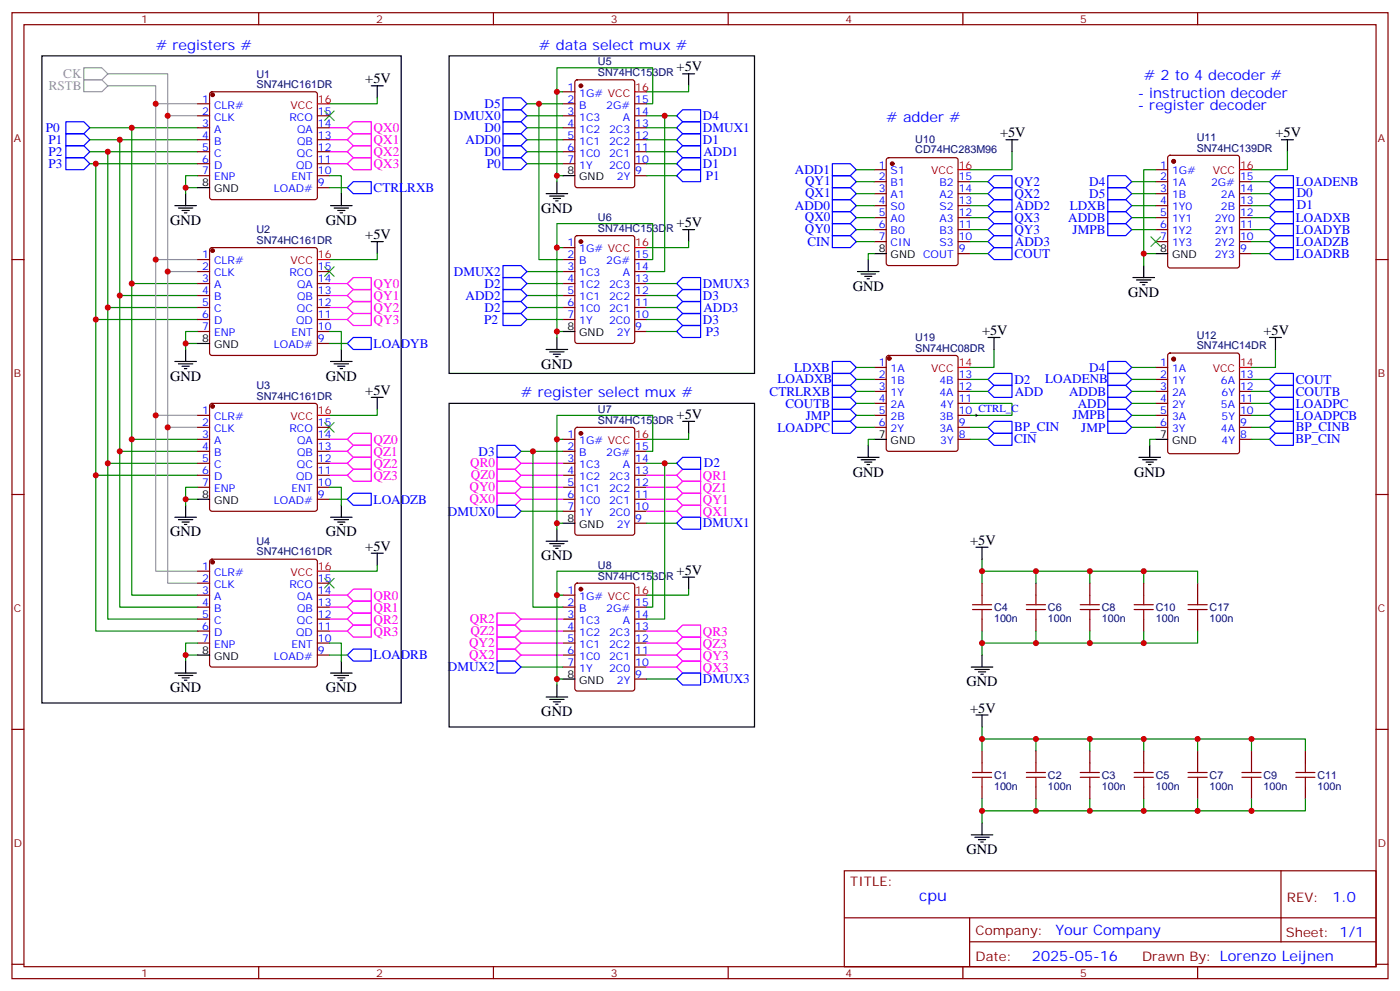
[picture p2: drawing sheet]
<svg xmlns="http://www.w3.org/2000/svg" width="412mm" height="292mm" viewBox="0 0 412 292" stroke-linecap="round" stroke-linejoin="round" font-family="sans-serif">
<g fill="none" stroke="#870000" stroke-width=".35">
<path d="M3.5 3.7h405.4v284.4h-405.4zM7.1 7.3h398.2v277.3h-398.2zM76.2 3.7v3.6M145.3 3.7v3.6M214.5 3.7v3.6M283.6 3.7v3.6M352.8 3.7v3.6M58.2 30.6h3.5M58.2 34.1h3.5M58.2 37.6h3.5M62 27.2l.4-.2h30.4l.5 .2 .2 .5v30.4l-.2 .5-.5 .2h-30.4l-.5-.3-.2-.4v-30.4zM93.5 34.1h3.5"/>
<path d="M93.5 37.6h3.5M165.8 27h3.5M165.8 30.6h3.5M165.8 34.1h3.5M165.8 37.6h3.5M169.6 23.7l.4-.2h16.3l.6 .4 .1 30.6-.5 .7h-16.5l-.6-.4-.1-30.6zM187 30.6h3.5M187 34.1h3.5M187 37.6h3.5M58.2 41.1h3.5M58.2 44.7h3.5M58.2 48.2h3.5"/>
<path d="M58.2 51.7h3.5M93.5 41.1h3.5M93.5 44.7h3.5M93.5 48.2h3.5M93.5 51.7h3.5M93.5 55.2h3.5M165.8 41.1h3.5M165.8 44.7h3.5M165.8 48.2h3.5M187 41.1h3.5M187 44.7h3.5M187 48.2h3.5"/>
<path d="M187 51.7h3.5M257.5 50h3.6M257.5 53.5h3.6M257.5 57h3.6M261.3 46.6l.5-.2h19.7l.7 .5v30.6l-.4 .6-20 .1-.7-.5v-30.6zM282.2 53.5h3.6M282.2 57h3.6M340.4 50h3.6M340.4 53.5h3.6M340.4 57h3.6M344.2 45.9l.5-.2h19.7l.7 .5v32l-.4 .6-20 .1-.7-.5v-32zM365.1 53.5h3.6"/>
<path d="M365.1 57h3.6M3.5 76.4h3.6M58.2 76.4h3.5M58.2 79.9h3.5M62 73.1l.4-.2h30.4l.5 .2 .2 .5v30.3l-.2 .5-.5 .2h-30.4l-.5-.2-.2-.5v-30.3zM93.5 79.9h3.5M165.8 76.4h3.5M165.8 72.9h3.5M165.8 79.9h3.5M169.6 69.6l.4-.2h16.3l.6 .4 .1 30.6-.5 .7h-16.5l-.6-.5-.1-30.5zM187 76.4h3.5M187 79.9h3.5"/>
<path d="M257.5 60.5h3.6M257.5 64.1h3.6M257.5 67.6h3.6M257.5 71.1h3.6M282.2 60.5h3.6M282.2 64.1h3.6M282.2 67.6h3.6M282.2 71.1h3.6M282.2 74.6h3.6M340.4 60.5h3.6M340.4 64.1h3.6M340.4 67.6h3.6"/>
<path d="M340.4 71.1h3.6M365.1 60.5h3.6M365.1 64.1h3.6M365.1 67.6h3.6M365.1 71.1h3.6M365.1 74.6h3.6M405.3 76.4h3.6M58.2 83.5h3.5M58.2 87h3.5M58.2 90.5h3.5M58.2 94.1h3.5M58.2 97.6h3.5"/>
<path d="M93.5 83.5h3.5M93.5 87h3.5M93.5 90.5h3.5M93.5 94.1h3.5M93.5 97.6h3.5M165.8 83.5h3.5M165.8 87h3.5M165.8 90.5h3.5M165.8 94.1h3.5M187 83.5h3.5M187 87h3.5M187 90.5h3.5"/>
<path d="M187 94.1h3.5M187 97.6h3.5M62 119l.4-.3h30.4l.5 .3 .2 .5v30.3l-.2 .5-.5 .2h-30.4l-.5-.2-.2-.5v-30.3zM93.5 101.1h3.5M257.5 108.2h3.6M257.5 111.7h3.6M257.5 115.2h3.6M257.5 118.7h3.6M261.3 104.8l.5-.2h19.7l.5 .2 .2 .5v26.9l-.2 .4-.5 .3h-19.7l-.5-.3-.2-.4v-26.9zM282.2 111.7h3.6M282.2 115.2h3.6M282.2 118.7h3.6"/>
<path d="M340.4 108.2h3.6M340.4 111.7h3.6M340.4 115.2h3.6M340.4 118.7h3.6M344.2 104.1l.5-.2h19.7l.5 .2 .2 .5v28.3l-.2 .5-.5 .2h-19.7l-.5-.3-.2-.4v-28.3zM365.1 111.7h3.6M365.1 115.2h3.6M365.1 118.7h3.6M58.2 129.3h3.5M58.2 132.9h3.5M58.2 136.4h3.5M58.2 139.9h3.5"/>
<path d="M58.2 122.3h3.5M58.2 125.8h3.5M93.5 129.3h3.5M93.5 132.9h3.5M93.5 136.4h3.5M93.5 139.9h3.5M93.5 125.8h3.5M165.8 129.3h3.5M165.8 132.9h3.5M165.8 136.4h3.5M165.8 139.9h3.5M169.6 126l.4-.2h16.3l.6 .4 .1 30.6-.5 .7-16.5 .1-.6-.5-.1-30.6z"/>
<path d="M187 132.9h3.5M187 136.4h3.5M187 139.9h3.5M257.5 122.3h3.6M257.5 125.8h3.6M282.2 129.3h3.6M282.2 122.3h3.6M282.2 125.8h3.6M340.4 122.3h3.6M340.4 125.8h3.6M365.1 129.3h3.6M365.1 122.3h3.6"/>
<path d="M365.1 125.8h3.6M3.5 145.6h3.6M58.2 143.4h3.5M93.5 143.4h3.5M93.5 147h3.5M165.8 143.4h3.5M165.8 147h3.5M165.8 150.5h3.5M187 143.4h3.5M187 147h3.5M187 150.5h3.5M187 154h3.5"/>
<path d="M405.3 145.6h3.6M58.2 175.2h3.5M58.2 178.7h3.5M58.2 168.1h3.5M58.2 171.7h3.5M62 164.8l.4-.2h30.4l.5 .2 .2 .5v30.4l-.2 .4-.5 .3h-30.4l-.5-.3-.2-.4v-30.4zM93.5 175.2h3.5M93.5 178.7h3.5M93.5 171.7h3.5M165.8 175.2h3.5M165.8 178.7h3.5M169.6 171.9l.4-.2h16.3l.6 .4 .1 30.6-.5 .7h-16.5l-.6-.5-.1-30.5z"/>
<path d="M187 178.7h3.5M289.3 171.7v3.5M305.2 171.7v3.5M321 171.7v3.5M336.9 171.7v3.5M352.8 171.7v3.5M58.2 182.2h3.5M58.2 185.8h3.5M58.2 189.3h3.5M93.5 182.2h3.5M93.5 185.8h3.5M93.5 189.3h3.5"/>
<path d="M93.5 192.8h3.5M165.8 182.2h3.5M165.8 185.8h3.5M165.8 189.3h3.5M165.8 192.8h3.5M165.8 196.4h3.5M187 182.2h3.5M187 185.8h3.5M187 189.3h3.5M187 192.8h3.5M187 196.4h3.5M187 199.9h3.5"/>
<path d="M289.3 182.2v3.6M305.2 182.2v3.6M321 182.2v3.6M336.9 182.2v3.6M352.8 182.2v3.6M3.5 214.7h3.6M405.3 214.7h3.6M289.3 221.1v3.5M289.3 231.6v3.6M305.2 221.1v3.5M305.2 231.6v3.6M321 221.1v3.5"/>
<path d="M321 231.6v3.6M336.9 221.1v3.5M336.9 231.6v3.6M352.8 221.1v3.5M352.8 231.6v3.6M368.7 221.1v3.5M368.7 231.6v3.6M384.5 221.1v3.5M384.5 231.6v3.6M248.7 256.3h156.6v28.3h-156.6zM377.3 256.4v20.8M248.7 270.2h156.5"/>
<path d="M285.6 277.2h119.6M285.6 270.2v14.1M3.5 283.8h3.6M76.2 284.6v3.5M145.3 284.6v3.5M214.5 284.6v3.5M283.6 284.6v3.5M352.8 284.6v3.5M405.3 283.8h3.6"/>
</g>
<g fill="#870000" stroke="#870000" stroke-width=".35">
<circle cx="345.7" cy="47.5" r=".53"/>
<circle cx="262.8" cy="48.2" r=".53"/>
<circle cx="171.1" cy="127.6" r=".53"/>
<circle cx="171.1" cy="173.4" r=".53"/>
<circle cx="171.1" cy="25.3" r=".53"/>
<circle cx="171.1" cy="71.1" r=".53"/>
<circle cx="62.6" cy="27.9" r=".53"/>
<circle cx="62.6" cy="73.8" r=".53"/>
<circle cx="62.6" cy="119.6" r=".53"/>
<circle cx="62.6" cy="165.5" r=".53"/>
<circle cx="261.9" cy="105.5" r=".53"/>
<circle cx="345.7" cy="105.7" r=".53"/>
</g>
<g fill="none" stroke="#000" stroke-width=".35">
<path d="M12.3 16.4h105.9v190.5h-105.9zM132.3 16.4h89.9v93.5h-89.9zM109.4 25.3h3.5M111.1 25.3v3.5M201.1 21.7h3.5M202.8 21.7v3.6M54.7 57v3.5M58.2 55.2h3.5M100.5 57v3.5M160.9 57h6.3M161.9 57.7h4.3M163 58.4h2.1"/>
<path d="M163.7 59.1h.7M164 53.5v3.5M165.8 51.7h3.5M296.3 41.1h3.6M298.1 41.1v3.6M377.5 41.1h3.5M379.2 41.1v3.6M51.5 60.5h6.4M52.6 61.2h4.2M53.6 61.9h2.1M54.3 62.7h.7M97.4 60.5h6.3"/>
<path d="M98.4 61.2h4.3M99.5 61.9h2.1M100.2 62.7h.7M109.4 71.1h3.5M111.1 71.1v3.5M201.1 67.6h3.5M202.8 67.6v3.5M252.6 79.9h6.3M255.8 76.4v3.5M257.5 74.6h3.6M336.9 78.2v3.5M340.4 74.6h3.6"/>
<path d="M164 99.3v3.6M165.8 97.6h3.5M253.6 80.6h4.3M254.7 81.4h2.1M255.4 82.1h.7M291 99.3h3.6M292.8 99.3v3.6M333.7 81.7h6.4M334.8 82.4h4.2M335.8 83.1h2.2M336.5 83.8h.8M373.9 99.3h3.6"/>
<path d="M375.7 99.3v3.6M51.5 106.4h6.4M52.6 107.1h4.2M53.6 107.8h2.1M54.3 108.5h.7M54.7 102.9v3.5M58.2 101.1h3.5M97.4 106.4h6.3M98.4 107.1h4.3M99.5 107.8h2.1M100.2 108.5h.7M100.5 102.9v3.5"/>
<path d="M109.4 117h3.5M111.1 117v3.5M132.3 118.7h89.9v95.3h-89.9zM160.9 102.9h6.3M161.9 103.6h4.3M163 104.3h2.1M163.7 105h.7M201.1 124h3.5M202.8 124v3.6M252.6 134.6h6.3M253.6 135.3h4.3M254.7 136h2.1"/>
<path d="M255.4 136.7h.7M255.8 131.1v3.5M257.5 129.3h3.6M335.5 134.6h6.3M336.5 135.3h4.3M337.6 136h2.1M338.3 136.7h.7M338.7 131.1v3.5M340.4 129.3h3.6M51.5 152.3h6.4M52.6 153h4.2M53.6 153.7h2.1"/>
<path d="M54.3 154.4h.7M54.7 148.7v3.6M58.2 147h3.5M97.4 152.3h6.3M98.4 153h4.3M99.5 153.7h2.1M100.2 154.4h.7M100.5 148.7v3.6M160.9 159.3h6.3M164 155.8v3.5M165.8 154h3.5M109.4 162.8h3.5"/>
<path d="M111.1 162.8v3.6M161.9 160h4.3M163 160.7h2.1M163.7 161.4h.7M201.1 169.9h3.5M202.8 169.9v3.5M287.5 161.1h3.5M289.3 161.1v3.5M51.5 198.1h6.4M52.6 198.8h4.2M53.6 199.5h2.1M54.7 194.6v3.5"/>
<path d="M58.2 192.8h3.5M97.4 198.1h6.3M98.4 198.8h4.3M99.5 199.5h2.1M100.5 194.6v3.5M165.8 199.9h3.5M286.1 196.4h6.4M287.2 197.1h4.2M288.2 197.8h2.1M288.9 198.5h.7M289.3 192.8v3.6M54.3 200.2h.7"/>
<path d="M100.2 200.2h.7M160.9 205.2h6.3M161.9 205.9h4.3M163 206.6h2.1M163.7 207.3h.7M164 201.6v3.6M287.5 210.5h3.5M289.3 210.5v3.5M286.1 245.7h6.4M287.2 246.5h4.2M288.2 247.2h2.1M288.9 247.9h.7"/>
<path d="M289.3 242.2v3.5"/>
</g>
<path d="M93.5 30.6h3.5M187 27h3.5M282.2 50h3.6M365.1 50h3.6M93.5 76.4h3.5M187 72.9h3.5M282.2 108.2h3.6M365.1 108.2h3.6M93.5 122.3h3.5M187 129.3h3.5M93.5 168.1h3.5M187 175.2h3.5" fill="none" stroke="#f00" stroke-width=".35"/>
<g fill="none" stroke="#00f" stroke-width=".35">
<path d="M19.4 39.4h5.3l1.8 1.7-1.8 1.8h-5.3zM19.4 35.8h5.3l1.8 1.8-1.8 1.8h-5.3zM148.2 35.8h5.3l1.7 1.8-1.7 1.8h-5.3zM148.2 32.3h5.3l1.7 1.8-1.7 1.7h-5.3zM148.2 39.4h5.3l1.7 1.7-1.7 1.8h-5.3zM148.2 28.8h5.3l1.7 1.8-1.7 1.7h-5.3zM199.3 37.6l1.8-1.8h5.3v3.6h-5.3zM201.1 32.3h5.3v3.5h-5.3l-1.8-1.7zM19.4 42.9h5.3l1.8 1.8-1.8 1.7h-5.3zM19.4 46.4h5.3l1.8 1.8-1.8 1.8h-5.3zM102.3 55.2l1.8-1.7h5.3v3.5h-5.3zM148.2 46.4h5.3l1.7 1.8-1.7 1.8h-5.3z"/>
<path d="M148.2 42.9h5.3l1.7 1.8-1.7 1.7h-5.3zM199.3 51.7l1.8-1.7h5.3v3.5h-5.3zM199.3 48.2l1.8-1.8h5.3v3.6h-5.3zM199.3 41.1l1.8-1.7h5.3v3.5h-5.3zM199.3 44.7l1.8-1.8h5.3v3.5h-5.3zM245.2 55.2h5.3l1.7 1.8-1.7 1.8h-5.3zM245.2 51.7h5.3l1.7 1.8-1.7 1.7h-5.3zM245.2 58.8h5.3l1.7 1.7-1.7 1.8h-5.3zM245.2 48.2h5.3l1.7 1.8-1.7 1.7h-5.3zM291 57l1.8-1.8h5.3v3.6h-5.3zM291 53.5l1.8-1.8h5.3v3.5h-5.3zM326.3 51.7h5.3l1.8 1.8-1.8 1.7h-5.3z"/>
<path d="M326.3 55.2h5.3l1.8 1.8-1.8 1.8h-5.3zM326.3 58.8h5.3l1.8 1.7-1.8 1.8h-5.3zM373.9 57l1.8-1.8h5.3v3.6h-5.3zM373.9 53.5l1.8-1.8h5.3v3.5h-5.3zM148.2 78.2h5.3l1.7 1.7-1.7 1.8h-5.3zM245.2 62.3h5.3l1.7 1.8-1.7 1.7h-5.3zM245.2 65.8h5.3l1.7 1.8-1.7 1.8h-5.3zM245.2 69.4h5.3l1.7 1.7-1.7 1.8h-5.3zM291 64.1l1.8-1.8h5.3v3.5h-5.3zM291 67.6l1.8-1.8h5.3v3.6h-5.3zM291 60.5l1.8-1.7h5.3v3.5h-5.3zM291 71.1l1.8-1.7h5.3v3.5h-5.3z"/>
<path d="M291 74.6l1.8-1.7h5.3v3.5h-5.3zM326.3 62.3h5.3l1.8 1.8-1.8 1.7h-5.3zM326.3 65.8h5.3l1.8 1.8-1.8 1.8h-5.3zM373.9 60.5l1.8-1.7h5.3v3.5h-5.3zM373.9 64.1l1.8-1.8h5.3v3.5h-5.3zM373.9 67.6l1.8-1.8h5.3v3.6h-5.3zM373.9 71.1l1.8-1.7h5.3v3.5h-5.3zM373.9 74.6l1.8-1.7h5.3v3.5h-5.3zM148.2 92.3h5.3l1.7 1.8-1.7 1.7h-5.3zM148.2 85.2h5.3l1.7 1.8-1.7 1.8h-5.3zM148.2 81.7h5.3l1.7 1.8-1.7 1.7h-5.3zM148.2 88.8h5.3l1.7 1.7-1.7 1.8h-5.3z"/>
<path d="M199.3 97.6l1.8-1.8h5.3v3.5h-5.3zM199.3 90.5l1.8-1.7h5.3v3.5h-5.3zM199.3 87l1.8-1.8h5.3v3.6h-5.3zM199.3 83.5l1.8-1.8h5.3v3.5h-5.3zM199.3 94.1l1.8-1.8h5.3v3.5h-5.3zM102.3 101.1l1.8-1.8h5.3v3.6h-5.3zM245.2 106.4h5.3l1.7 1.8-1.7 1.7h-5.3zM245.2 109.9h5.3l1.7 1.8-1.7 1.8h-5.3zM245.2 113.5h5.3l1.7 1.7-1.7 1.8h-5.3zM245.2 117h5.3l1.7 1.7-1.7 1.8h-5.3zM291 111.7l1.8-1.8h5.3v3.6h-5.3zM291 115.2l1.8-1.7h5.3v3.5h-5.3z"/>
<path d="M326.3 109.9h5.3l1.8 1.8-1.8 1.8h-5.3zM326.3 106.4h5.3l1.8 1.8-1.8 1.7h-5.3zM326.3 113.5h5.3l1.8 1.7-1.8 1.8h-5.3zM326.3 117h5.3l1.8 1.7-1.8 1.8h-5.3zM373.9 111.7l1.8-1.8h5.3v3.6h-5.3zM373.9 115.2l1.8-1.7h5.3v3.5h-5.3zM373.9 118.7l1.8-1.7h5.3v3.5h-5.3zM146.4 131.1h5.3l1.8 1.8-1.8 1.7h-5.3zM199.3 136.4l1.8-1.8h5.3v3.5h-5.3zM245.2 120.5h5.3l1.7 1.8-1.7 1.7h-5.3zM245.2 124h5.3l1.7 1.8-1.7 1.8h-5.3zM291 129.3l1.8-1.7h5.3v3.5h-5.3z"/>
<path d="M291 125.8l1.8-1.8h5.3v3.6h-5.3zM326.3 120.5h5.3l1.8 1.8-1.8 1.7h-5.3zM326.3 124h5.3l1.8 1.8-1.8 1.8h-5.3zM373.9 122.3l1.8-1.8h5.3v3.5h-5.3zM373.9 125.8l1.8-1.8h5.3v3.6h-5.3zM373.9 129.3l1.8-1.7h5.3v3.5h-5.3zM102.3 147l1.8-1.8h5.3v3.5h-5.3zM146.4 148.7h5.3l1.8 1.8-1.8 1.8h-5.3zM199.3 154l1.8-1.7h5.3v3.5h-5.3zM102.3 192.8l1.8-1.7h5.3v3.5h-5.3zM146.4 194.6h5.3l1.8 1.8-1.8 1.7h-5.3zM199.3 199.9l1.8-1.8h5.3v3.5h-5.3z"/>
</g>
<g fill="none" stroke="#008700" stroke-width=".35">
<path d="M26.5 37.6h31.7M38.8 37.6v137.6h19.4M111.1 28.8v1.8h-14.1M155.2 37.6h10.6M155.2 34.1h10.6M155.2 30.6h10.6M158.7 30.6v45.8h7.1M164 27h1.8M190.5 30.6h1.8v-10.6h-28.3v31.7M190.5 37.6h8.8M190.5 34.1h8.8M195.8 34.1v45.8h-5.3"/>
<path d="M202.8 25.3v1.7h-12.3M26.5 41.1h31.7M26.5 44.7h31.7M26.5 48.2h31.7M28.2 48.2v137.6h30M31.7 44.7v137.5h26.5M35.3 41.1v137.6h22.9M58.2 55.2h-3.5v1.8M58.2 51.7h-3.5v3.5M97 51.7h3.5v5.3M97 55.2h5.3M155.2 41.1h10.6"/>
<path d="M155.2 44.7h10.6M155.2 48.2h10.6M165.8 51.7h-1.8v1.8M190.5 41.1h8.8M190.5 44.7h8.8M190.5 48.2h8.8M190.5 51.7h8.8M252.2 53.5h5.3M252.2 57h5.3M252.2 50h5.3M285.8 53.5h5.2M285.8 57h5.2"/>
<path d="M298.1 44.7v5.3h-12.3M333.4 53.5h7M333.4 57h7M340.4 50h-3.5v28.2M368.7 53.5h5.2M368.7 57h5.2M379.2 44.7v5.3h-10.5M111.1 74.6v1.8h-14.1M155.2 79.9h10.6M164 72.9h1.8M190.5 76.4h1.8v-10.6h-28.3v31.8M202.8 71.1v1.8h-12.3"/>
<path d="M252.2 60.5h5.3M252.2 64.1h5.3M252.2 67.6h5.3M252.2 71.1h5.3M257.5 74.6h-1.7v1.8M285.8 74.6h5.2M285.8 60.5h5.2M285.8 64.1h5.2M285.8 67.6h5.2M285.8 71.1h5.2M333.4 60.5h7M333.4 64.1h7"/>
<path d="M333.4 67.6h7M336.9 74.6h3.5M368.7 74.6h5.2M368.7 60.5h5.2M368.7 64.1h5.2M368.7 67.6h5.2M368.7 71.1h5.2M28.2 94.1h30M31.7 90.5h26.5M35.3 87h22.9M38.8 83.5h19.4M58.2 97.6h-3.5v3.5"/>
<path d="M97 97.6h3.5v5.3M155.2 83.5h10.6M155.2 87h10.6M155.2 90.5h10.6M155.2 94.1h10.6M165.8 97.6h-1.8v1.7M190.5 83.5h8.8M190.5 87h8.8M190.5 90.5h8.8M190.5 94.1h8.8M190.5 97.6h8.8M58.2 101.1h-3.5v1.8"/>
<path d="M97 101.1h5.3M252.2 108.2h5.3M252.2 111.7h5.3M252.2 115.2h5.3M252.2 118.7h5.3M285.8 118.7h12.3v3.6h-12.3M285.8 111.7h5.2M285.8 115.2h5.2M292.8 102.9v5.3h-7M333.4 108.2h7M333.4 111.7h7M333.4 115.2h7"/>
<path d="M333.4 118.7h7M368.7 111.7h5.2M368.7 115.2h5.2M368.7 118.7h5.2M375.7 102.9v5.3h-7M28.2 139.9h30M31.7 136.4h26.5M35.3 132.9h22.9M38.8 129.3h19.4M111.1 120.5v1.8h-14.1M153.5 132.9h12.3M157 132.9v45.8h8.8"/>
<path d="M164 129.3v-7h28.3v10.6h-1.8M165.8 129.3h-1.8v24.7M190.5 136.4h8.8M195.8 136.4v45.8h-5.3M202.8 127.6v1.7h-12.3M252.2 122.3h5.3M252.2 125.8h5.3M257.5 129.3h-1.7v1.8M285.8 129.3h5.2M285.8 125.8h5.2M333.4 122.3h7M333.4 125.8h7"/>
<path d="M340.4 129.3h-1.7v1.8M368.7 129.3h5.2M368.7 122.3h5.2M368.7 125.8h5.2M58.2 147h-3.5v1.7M58.2 143.4h-3.5v3.6M97 143.4h3.5v5.3M97 147h5.3M153.5 150.5h12.3M165.8 154h-1.8v1.8M190.5 154h8.8M111.1 166.4v1.7h-14.1"/>
<path d="M164 175.2v-7.1h28.3v10.6h-1.8M165.8 175.2h-1.8v24.7M202.8 173.4v1.8h-12.3M289.3 168.1h15.9v3.6M289.3 164.6v7.1M305.2 168.1h15.8v3.6M321 168.1h15.9v3.6M336.9 168.1h15.9v3.6M58.2 192.8h-3.5v1.8M58.2 189.3h-3.5v3.5M97 189.3h3.5v5.3M97 192.8h5.3"/>
<path d="M153.5 196.4h12.3M165.8 199.9h-1.8v1.7M190.5 199.9h8.8M289.3 185.8v7M305.2 185.8v3.5M321 185.8v3.5M336.9 185.8v3.5h-47.6M352.8 185.8v3.5h-15.9M289.3 217.5h15.9v3.6M289.3 214v7.1M305.2 217.5h15.8v3.6M321 217.5h15.9v3.6"/>
<path d="M336.9 217.5h15.9v3.6M352.8 217.5h15.9v3.6M368.7 217.5h15.8v3.6M289.3 235.2v7M305.2 235.2v3.5M321 235.2v3.5M336.9 235.2v3.5h-47.6M352.8 235.2v3.5M368.7 235.2v3.5M384.5 235.2v3.5h-47.6"/>
</g>
<g fill="none" stroke="#a10000" stroke-width=".35">
<path d="M286.5 179.4h5.6M286.5 178h5.6M289.3 175.2v2.8M289.3 179.4v2.8M302.3 179.4h5.7M302.3 178h5.7M305.2 175.2v2.8M305.2 179.4v2.8M318.2 179.4h5.6M318.2 178h5.6M321 175.2v2.8M321 179.4v2.8"/>
<path d="M334.1 179.4h5.6M334.1 178h5.6M336.9 175.2v2.8M336.9 179.4v2.8M350 179.4h5.6M350 178h5.6M352.8 175.2v2.8M352.8 179.4v2.8M286.5 228.8h5.6M286.5 227.4h5.6M289.3 224.6v2.8M289.3 228.8v2.8"/>
<path d="M302.3 228.8h5.7M302.3 227.4h5.7M305.2 224.6v2.8M305.2 228.8v2.8M318.2 228.8h5.6M318.2 227.4h5.6M321 224.6v2.8M321 228.8v2.8M334.1 228.8h5.6M334.1 227.4h5.6M336.9 224.6v2.8M336.9 228.8v2.8"/>
<path d="M350 228.8h5.6M350 227.4h5.6M352.8 224.6v2.8M352.8 228.8v2.8M365.8 228.8h5.7M365.8 227.4h5.7M368.7 224.6v2.8M368.7 228.8v2.8M381.7 228.8h5.6M381.7 227.4h5.6M384.5 224.6v2.8M384.5 228.8v2.8"/>
</g>
<g fill="none" stroke="#f0f" stroke-width=".35">
<path d="M97 37.6h5.3M102.3 37.6l1.8-1.8h5.3v3.6h-5.3zM97 41.1h5.3M97 44.7h5.3M97 48.2h5.3M102.3 41.1l1.8-1.7h5.3v3.5h-5.3zM102.3 44.7l1.8-1.8h5.3v3.5h-5.3zM102.3 48.2l1.8-1.8h5.3v3.6h-5.3zM97 83.5h5.3M97 87h5.3M97 90.5h5.3M97 94.1h5.3"/>
<path d="M102.3 94.1l1.8-1.8h5.3v3.5h-5.3zM102.3 90.5l1.8-1.7h5.3v3.5h-5.3zM102.3 87l1.8-1.8h5.3v3.6h-5.3zM102.3 83.5l1.8-1.8h5.3v3.5h-5.3zM97 129.3h5.3M97 132.9h5.3M97 136.4h5.3M97 139.9h5.3M102.3 139.9l1.8-1.8h5.3v3.6h-5.3zM102.3 136.4l1.8-1.8h5.3v3.5h-5.3zM102.3 132.9l1.8-1.8h5.3v3.5h-5.3zM102.3 129.3l1.8-1.7h5.3v3.5h-5.3z"/>
<path d="M146.4 138.1h5.3l1.8 1.8-1.8 1.8h-5.3zM146.4 134.6h5.3l1.8 1.8-1.8 1.7h-5.3zM153.5 136.4h12.3M153.5 139.9h12.3M190.5 139.9h8.8M199.3 139.9l1.8-1.8h5.3v3.6h-5.3zM146.4 145.2h5.3l1.8 1.8-1.8 1.7h-5.3zM146.4 141.7h5.3l1.8 1.7-1.8 1.8h-5.3zM153.5 147h12.3M153.5 143.4h12.3M190.5 147h8.8M190.5 143.4h8.8"/>
<path d="M190.5 150.5h8.8M199.3 150.5l1.8-1.8h5.3v3.6h-5.3zM199.3 147l1.8-1.8h5.3v3.5h-5.3zM201.1 141.7h5.3v3.5h-5.3l-1.8-1.8zM97 175.2h5.3M97 178.7h5.3M102.3 175.2l1.8-1.8h5.3v3.6h-5.3zM104.1 177h5.3v3.5h-5.3l-1.8-1.8zM97 182.2h5.3M97 185.8h5.3M102.3 185.8l1.8-1.8h5.3v3.5h-5.3zM102.3 182.2l1.8-1.7h5.3v3.5h-5.3z"/>
<path d="M146.4 180.5h5.3l1.8 1.7-1.8 1.8h-5.3zM146.4 184h5.3l1.8 1.8-1.8 1.7h-5.3zM146.4 187.5h5.3l1.8 1.8-1.8 1.8h-5.3zM146.4 191.1h5.3l1.8 1.7-1.8 1.8h-5.3zM153.5 182.2h12.3M153.5 185.8h12.3M153.5 189.3h12.3M153.5 192.8h12.3M190.5 185.8h8.8M190.5 189.3h8.8M190.5 192.8h8.8M190.5 196.4h8.8"/>
<path d="M199.3 185.8l1.8-1.8h5.3v3.5h-5.3zM199.3 189.3l1.8-1.8h5.3v3.6h-5.3zM199.3 192.8l1.8-1.7h5.3v3.5h-5.3zM199.3 196.4l1.8-1.8h5.3v3.5h-5.3z"/>
</g>
<path d="M24.7 20h5.3l1.7 1.7-1.7 1.8h-5.3zM24.7 23.5h5.3l1.7 1.8-1.7 1.7h-5.3zM31.7 25.3h14.2v5.3M31.7 21.7h17.7v12.4M58.2 30.6h-12.3v137.5h12.3M58.2 34.1h-8.8v137.6h8.8M45.9 76.4h12.3M49.4 79.9h8.8M45.9 122.3h12.3M49.4 125.8h8.8" fill="none" stroke="#999" stroke-width=".35"/>
<path d="M95.6 32.7l2.8 2.8M98.4 32.7l-2.8 2.8M95.6 78.5l2.8 2.9M98.4 78.5l-2.8 2.9M339 69.7l2.8 2.8M341.8 69.7l-2.8 2.8M95.6 124.4l2.8 2.8M98.4 124.4l-2.8 2.8M95.6 170.3l2.8 2.8M98.4 170.3l-2.8 2.8" fill="none" stroke="#3c3" stroke-width=".35"/>
<path d="M287.2 122.3h.7M287.5 121.9v.7" fill="none" stroke="#000" stroke-width=".29"/>
<g fill="#c00">
<circle cx="336.9" cy="74.6" r=".88"/>
<circle cx="321" cy="217.5" r=".88"/>
<circle cx="305.2" cy="217.5" r=".88"/>
<circle cx="289.3" cy="217.5" r=".88"/>
<circle cx="305.2" cy="238.7" r=".88"/>
<circle cx="321" cy="238.7" r=".88"/>
<circle cx="289.3" cy="238.7" r=".88"/>
<circle cx="38.8" cy="37.6" r=".88"/>
<circle cx="35.3" cy="41.1" r=".88"/>
<circle cx="31.8" cy="44.7" r=".88"/>
<circle cx="28.2" cy="48.2" r=".88"/>
<circle cx="38.8" cy="83.5" r=".88"/>
<circle cx="35.3" cy="87" r=".88"/>
<circle cx="31.8" cy="90.5" r=".88"/>
<circle cx="28.2" cy="94.1" r=".88"/>
<circle cx="38.8" cy="129.3" r=".88"/>
<circle cx="35.3" cy="132.9" r=".88"/>
<circle cx="31.8" cy="136.4" r=".88"/>
<circle cx="28.2" cy="139.9" r=".88"/>
<circle cx="45.9" cy="122.3" r=".88"/>
<circle cx="45.9" cy="76.4" r=".88"/>
<circle cx="158.8" cy="30.6" r=".88"/>
<circle cx="195.8" cy="34.1" r=".88"/>
<circle cx="195.8" cy="136.4" r=".88"/>
<circle cx="157" cy="132.9" r=".88"/>
<circle cx="368.7" cy="238.7" r=".88"/>
<circle cx="352.8" cy="238.7" r=".88"/>
<circle cx="352.8" cy="217.5" r=".88"/>
<circle cx="368.7" cy="217.5" r=".88"/>
<circle cx="336.9" cy="238.7" r=".88"/>
<circle cx="336.9" cy="217.5" r=".88"/>
<circle cx="289.3" cy="189.3" r=".88"/>
<circle cx="321" cy="189.3" r=".88"/>
<circle cx="305.2" cy="189.3" r=".88"/>
<circle cx="289.3" cy="168.1" r=".88"/>
<circle cx="305.2" cy="168.1" r=".88"/>
<circle cx="321" cy="168.1" r=".88"/>
<circle cx="49.4" cy="125.8" r=".88"/>
<circle cx="49.4" cy="79.9" r=".88"/>
<circle cx="45.9" cy="30.6" r=".88"/>
<circle cx="49.4" cy="34.1" r=".88"/>
<circle cx="54.7" cy="55.2" r=".88"/>
<circle cx="54.7" cy="101.1" r=".88"/>
<circle cx="54.7" cy="147" r=".88"/>
<circle cx="54.7" cy="192.8" r=".88"/>
<circle cx="164" cy="199.9" r=".88"/>
<circle cx="164" cy="154" r=".88"/>
<circle cx="164" cy="129.3" r=".88"/>
<circle cx="164" cy="175.2" r=".88"/>
<circle cx="164" cy="51.7" r=".88"/>
<circle cx="164" cy="27" r=".88"/>
<circle cx="164" cy="97.6" r=".88"/>
<circle cx="164" cy="72.9" r=".88"/>
<circle cx="336.9" cy="168.1" r=".88"/>
<circle cx="336.9" cy="189.3" r=".88"/>
</g>
<text font-size="4.6" fill="#00f" x="270.8" y="265.4">cpu</text>
<g font-size="4.2" fill="#00f">
<text x="45.9" y="14.7"># registers #</text>
<text x="158.7" y="14.7"># data select mux #</text>
<text x="336.9" y="23.5"># 2 to 4 decoder #</text>
<text x="335.1" y="28.8">- instruction decoder</text>
<text x="261.1" y="35.8"># adder #</text>
<text x="335.1" y="32.3">- register decoder</text>
<text x="153.5" y="117"># register select mux #</text>
<text x="392.5" y="265.6">1.0</text>
<text x="310.9" y="275.2">Your Company</text>
<text x="304" y="283">2025-05-16</text>
</g>
<g font-size="4.2">
<text x="199.3" y="21">+5V</text>
<text x="107.6" y="24.6">+5V</text>
<text x="294.6" y="40.4">+5V</text>
<text x="375.7" y="40.4">+5V</text>
<text x="159.5" y="62.7">GND</text>
<text x="50.1" y="66.2">GND</text>
<text x="96" y="66.2">GND</text>
<text x="107.6" y="70.4">+5V</text>
<text x="199.3" y="66.9">+5V</text>
<text x="251.2" y="85.6">GND</text>
<text x="332.3" y="87.3">GND</text>
<text x="289.3" y="98.6">+5V</text>
<text x="372.2" y="98.6">+5V</text>
<text x="50.1" y="112">GND</text>
<text x="96" y="112">GND</text>
<text x="159.5" y="108.5">GND</text>
<text x="107.6" y="116.3">+5V</text>
<text x="199.3" y="123.3">+5V</text>
<text x="251.2" y="140.3">GND</text>
<text x="334.1" y="140.3">GND</text>
<text x="50.1" y="157.9">GND</text>
<text x="96" y="157.9">GND</text>
<text x="285.8" y="160.4">+5V</text>
<text x="107.6" y="162.1">+5V</text>
<text x="159.5" y="165">GND</text>
<text x="199.3" y="169.2">+5V</text>
<text x="50.1" y="203.8">GND</text>
<text x="96" y="203.8">GND</text>
<text x="284.7" y="202">GND</text>
<text x="285.8" y="209.8">+5V</text>
<text x="159.5" y="210.8">GND</text>
<text x="284.7" y="251.4">GND</text>
</g>
<g font-size="3.9" fill="#999">
<text x="18.6" y="22.9">CK</text>
<text x="14.4" y="26.5">RSTB</text>
</g>
<g font-size="3.9" fill="#00f">
<text x="133.7" y="35.3">DMUX0</text>
<text x="142.7" y="31.8">D5</text>
<text x="207.1" y="35.4">D4</text>
<text x="13.5" y="38.9">P0</text>
<text x="142.7" y="38.9">D0</text>
<text x="207.1" y="38.8">DMUX1</text>
<text x="14.3" y="42.4">P1</text>
<text x="14.3" y="45.9">P2</text>
<text x="137.1" y="42.4">ADD0</text>
<text x="142.7" y="45.9">D0</text>
<text x="207.1" y="42.3">D1</text>
<text x="207.2" y="46">ADD1</text>
<text x="14.3" y="49.4">P3</text>
<text x="143.4" y="49.5">P0</text>
<text x="207.1" y="49.4">D1</text>
<text x="207.9" y="53">P1</text>
<text x="234.2" y="51.2">ADD1</text>
<text x="110.1" y="56.5">CTRLRXB</text>
<text x="237.2" y="58.1">QX1</text>
<text x="237.2" y="54.6">QY1</text>
<text x="298.8" y="58.4">QX2</text>
<text x="298.8" y="54.8">QY2</text>
<text x="320.9" y="54.8">D4</text>
<text x="320.9" y="58.3">D5</text>
<text x="381.7" y="54.8">LOADENB</text>
<text x="382" y="58">D0</text>
<text x="234.2" y="61.8">ADD0</text>
<text x="237.1" y="65.2">QX0</text>
<text x="298.8" y="65.4">QX3</text>
<text x="299" y="61.7">ADD2</text>
<text x="314.7" y="65.3">ADDB</text>
<text x="315.1" y="61.7">LDXB</text>
<text x="381.7" y="65.4">LOADXB</text>
<text x="382" y="61.5">D1</text>
<text x="237.1" y="68.7">QY0</text>
<text x="298.8" y="69">QY3</text>
<text x="316" y="68.8">JMPB</text>
<text x="381.7" y="68.9">LOADYB</text>
<text x="237.8" y="72.4">CIN</text>
<text x="298.8" y="76">COUT</text>
<text x="299" y="72.3">ADD3</text>
<text x="381.7" y="72.5">LOADZB</text>
<text x="381.7" y="76">LOADRB</text>
<text x="133.7" y="81.2">DMUX2</text>
<text x="137.1" y="88.2">ADD2</text>
<text x="142.7" y="84.7">D2</text>
<text x="207.1" y="88.4">D3</text>
<text x="207.1" y="84.8">DMUX3</text>
<text x="142.6" y="95.3">P2</text>
<text x="142.7" y="91.8">D2</text>
<text x="207.1" y="95.4">D3</text>
<text x="207.2" y="91.9">ADD3</text>
<text x="207.9" y="98.8">P3</text>
<text x="110.1" y="102.4">LOADYB</text>
<text x="229" y="112.9">LOADXB</text>
<text x="234" y="109.4">LDXB</text>
<text x="298.8" y="112.9">D2</text>
<text x="307.9" y="112.9">LOADENB</text>
<text x="320.9" y="109.4">D4</text>
<text x="381.7" y="113">COUT</text>
<text x="226.7" y="116.5">CTRLRXB</text>
<text x="298.9" y="116.6">ADD</text>
<text x="314.9" y="116.6">ADDB</text>
<text x="381.7" y="116.6">COUTB</text>
<text x="231.4" y="120">COUTB</text>
<text x="237.4" y="123.5">JMP</text>
<text x="316" y="123.4">JMPB</text>
<text x="317.5" y="120">ADD</text>
<text x="381.7" y="123.6">LOADPCB</text>
<text x="381.7" y="120.1">LOADPC</text>
<text x="229" y="127.1">LOADPC</text>
<text x="298.7" y="130.5">CIN</text>
<text x="298.7" y="127">BP_CIN</text>
<text x="318.5" y="127.1">JMP</text>
<text x="381.6" y="130.5">BP_CIN</text>
<text x="381.7" y="127">BP_CINB</text>
<text x="141" y="134.1">D3</text>
<text x="207.4" y="137.4">D2</text>
<text x="110.1" y="148.2">LOADZB</text>
<text x="131.9" y="151.8">DMUX0</text>
<text x="207.1" y="155.2">DMUX1</text>
<text x="110.1" y="194.1">LOADRB</text>
<text x="131.9" y="197.6">DMUX2</text>
<text x="207.1" y="201.1">DMUX3</text>
</g>
<g font-size="3.9" fill="#f0f">
<text x="110.1" y="39">QX0</text>
<text x="110.1" y="42.5">QX1</text>
<text x="110.1" y="46">QX2</text>
<text x="110.1" y="49.5">QX3</text>
<text x="110.1" y="88.4">QY1</text>
<text x="110.1" y="84.8">QY0</text>
<text x="110.1" y="95.4">QY3</text>
<text x="110.1" y="91.9">QY2</text>
<text x="110.1" y="130.7">QZ0</text>
<text x="110.1" y="137.7">QZ2</text>
<text x="110.1" y="134.2">QZ1</text>
<text x="138.5" y="137.5">QR0</text>
<text x="110.1" y="141.3">QZ3</text>
<text x="138.7" y="141">QZ0</text>
<text x="207.1" y="141.3">QR1</text>
<text x="138.3" y="148.1">QX0</text>
<text x="138.3" y="144.6">QY0</text>
<text x="207.1" y="148.3">QY1</text>
<text x="207.1" y="144.8">QZ1</text>
<text x="207.1" y="151.9">QX1</text>
<text x="110.1" y="176.5">QR0</text>
<text x="110.1" y="183.6">QR2</text>
<text x="110.1" y="180.1">QR1</text>
<text x="138.4" y="183.5">QR2</text>
<text x="110.1" y="187.1">QR3</text>
<text x="138.2" y="190.6">QY2</text>
<text x="138.6" y="187">QZ2</text>
<text x="207.1" y="187.1">QR3</text>
<text x="207.1" y="190.7">QZ3</text>
<text x="138.2" y="194.1">QX2</text>
<text x="207.1" y="194.2">QY3</text>
<text x="207.1" y="197.7">QX3</text>
</g>
<g font-size="3.9" fill="#800">
<text x="250.5" y="260.9">TITLE:</text>
<text x="379.1" y="265.6">REV:</text>
<text x="287.4" y="275.1">Company:</text>
<text x="378.7" y="275.7">Sheet: 1/1</text>
<text x="287.4" y="282.8">Date:</text>
<text x="336.4" y="282.9">Drawn By: Lorenzo Leijnen</text>
</g>
<g font-size="3.2" fill="#800">
<text x="41.6" y="6.7">1</text>
<text x="110.8" y="6.7">2</text>
<text x="179.9" y="6.7">3</text>
<text x="249.1" y="6.7">4</text>
<text x="318.2" y="6.7">5</text>
<text x="4.1" y="41.8">A</text>
<text x="405.9" y="41.8">A</text>
<text x="4.1" y="111">B</text>
<text x="405.9" y="111">B</text>
<text x="4.1" y="180.1">C</text>
<text x="405.9" y="180.1">C</text>
<text x="4.1" y="249.3">D</text>
<text x="405.9" y="249.3">D</text>
<text x="41.6" y="287.5">1</text>
<text x="110.8" y="287.5">2</text>
<text x="179.9" y="287.5">3</text>
<text x="249.1" y="287.5">4</text>
<text x="318.2" y="287.5">5</text>
</g>
<g font-size="3.2" fill="#000080">
<text x="75.6" y="22.8">U1</text>
<text x="176.1" y="22.4">SN74HC153DR</text>
<text x="176.1" y="19.3">U5</text>
<text x="75.6" y="25.9">SN74HC161DR</text>
<text x="352.5" y="41.6">U11</text>
<text x="269.6" y="45.2">CD74HC283M96</text>
<text x="269.6" y="42.1">U10</text>
<text x="352.5" y="44.7">SN74HC139DR</text>
<text x="176.1" y="65.1">U6</text>
<text x="75.6" y="71.8">SN74HC161DR</text>
<text x="75.6" y="68.7">U2</text>
<text x="176.1" y="68.3">SN74HC153DR</text>
<text x="269.6" y="100.4">U19</text>
<text x="352.5" y="99.8">U12</text>
<text x="269.6" y="103.5">SN74HC08DR</text>
<text x="352.5" y="102.9">SN74HC14DR</text>
<text x="75.6" y="117.6">SN74HC161DR</text>
<text x="75.6" y="114.6">U3</text>
<text x="176.1" y="124.7">SN74HC153DR</text>
<text x="176.1" y="121.6">U7</text>
<text x="75.6" y="160.4">U4</text>
<text x="75.6" y="163.5">SN74HC161DR</text>
<text x="176.1" y="167.4">U8</text>
<text x="176.1" y="170.6">SN74HC153DR</text>
<text x="292.8" y="179.9">C4</text>
<text x="308.7" y="179.9">C6</text>
<text x="324.6" y="179.9">C8</text>
<text x="340.4" y="179.9">C10</text>
<text x="356.3" y="179.9">C17</text>
<text x="292.8" y="183">100n</text>
<text x="308.7" y="183">100n</text>
<text x="324.6" y="183">100n</text>
<text x="340.4" y="183">100n</text>
<text x="356.3" y="183">100n</text>
<text x="292.8" y="232.4">100n</text>
<text x="292.8" y="229.3">C1</text>
<text x="308.7" y="232.4">100n</text>
<text x="308.7" y="229.3">C2</text>
<text x="324.6" y="232.4">100n</text>
<text x="324.6" y="229.3">C3</text>
<text x="340.4" y="232.4">100n</text>
<text x="340.4" y="229.3">C5</text>
<text x="356.3" y="232.4">100n</text>
<text x="356.3" y="229.3">C7</text>
<text x="372.2" y="232.4">100n</text>
<text x="372.2" y="229.3">C9</text>
<text x="388.1" y="232.4">100n</text>
<text x="388.1" y="229.3">C11</text>
</g>
<g font-size="3.2" fill="#00f">
<text x="167.1" y="26.7">1</text>
<text x="170.6" y="28.4">1G# VCC</text>
<text x="59.5" y="30.2">1</text>
<text x="59.5" y="33.7">2</text>
<text x="63" y="32">CLR#</text>
<text x="63" y="35.5">CLK</text>
<text x="85.3" y="35.5">RCO</text>
<text x="93.7" y="33.7">15</text>
<text x="167.1" y="30.2">2</text>
<text x="167.1" y="33.7">3</text>
<text x="170.6" y="32">B</text>
<text x="170.6" y="35.5">1C3</text>
<text x="178.6" y="32">2G#</text>
<text x="183.5" y="35.5">A</text>
<text x="187.1" y="33.7">14</text>
<text x="187.1" y="30.2">15</text>
<text x="59.5" y="37.3">3</text>
<text x="59.5" y="40.8">4</text>
<text x="63" y="39">A</text>
<text x="87.5" y="39">QA</text>
<text x="93.7" y="40.8">13</text>
<text x="93.7" y="37.3">14</text>
<text x="167.1" y="37.3">4</text>
<text x="167.1" y="40.8">5</text>
<text x="170.6" y="39">1C2</text>
<text x="179.4" y="39">2C3</text>
<text x="187.1" y="40.8">12</text>
<text x="187.1" y="37.3">13</text>
<text x="59.5" y="44.3">5</text>
<text x="59.5" y="47.8">6</text>
<text x="63" y="42.5">B</text>
<text x="63" y="46.1">C</text>
<text x="87.5" y="46.1">QC</text>
<text x="87.5" y="42.5">QB</text>
<text x="93.7" y="47.8">11</text>
<text x="93.7" y="44.3">12</text>
<text x="167.1" y="44.3">6</text>
<text x="167.1" y="47.8">7</text>
<text x="170.6" y="42.5">1C1</text>
<text x="170.6" y="46.1">1C0</text>
<text x="179.4" y="46.1">2C1</text>
<text x="179.4" y="42.5">2C2</text>
<text x="187.1" y="47.8">10</text>
<text x="187.1" y="44.3">11</text>
<text x="59.5" y="51.4">7</text>
<text x="63" y="49.6">D</text>
<text x="63" y="53.1">ENP</text>
<text x="85.8" y="53.1">ENT</text>
<text x="87.2" y="49.6">QD</text>
<text x="93.7" y="51.4">10</text>
<text x="170.6" y="49.6">1Y</text>
<text x="179.4" y="49.6">2C0</text>
<text x="181.7" y="53.1">2Y</text>
<text x="187.1" y="51.4">9</text>
<text x="258.9" y="49.6">1</text>
<text x="258.9" y="53.1">2</text>
<text x="262.4" y="51.4">S1</text>
<text x="282.4" y="53.1">15</text>
<text x="341.8" y="49.6">1</text>
<text x="341.8" y="53.1">2</text>
<text x="345.3" y="51.4">1G#</text>
<text x="365.3" y="53.1">15</text>
<text x="80.7" y="56.7">LOAD#</text>
<text x="93.7" y="54.9">9</text>
<text x="258.9" y="56.7">3</text>
<text x="262.4" y="54.9">B1</text>
<text x="262.4" y="58.4">A1</text>
<text x="276.7" y="54.9">B2</text>
<text x="276.7" y="58.4">A2</text>
<text x="282.4" y="56.7">14</text>
<text x="341.8" y="56.7">3</text>
<text x="345.3" y="54.9">1A</text>
<text x="345.3" y="58.4">1B</text>
<text x="356.7" y="54.9">2G#</text>
<text x="359.6" y="58.4">2A</text>
<text x="365.3" y="56.7">14</text>
<text x="258.9" y="60.2">4</text>
<text x="258.9" y="63.7">5</text>
<text x="262.4" y="61.9">S0</text>
<text x="262.4" y="65.5">A0</text>
<text x="276.7" y="65.5">A3</text>
<text x="276.7" y="61.9">S2</text>
<text x="282.4" y="63.7">12</text>
<text x="282.4" y="60.2">13</text>
<text x="341.8" y="60.2">4</text>
<text x="341.8" y="63.7">5</text>
<text x="345.3" y="61.9">1Y0</text>
<text x="345.3" y="65.5">1Y1</text>
<text x="357.8" y="65.5">2Y0</text>
<text x="359.6" y="61.9">2B</text>
<text x="365.3" y="63.7">12</text>
<text x="365.3" y="60.2">13</text>
<text x="258.9" y="67.2">6</text>
<text x="258.9" y="70.8">7</text>
<text x="262.4" y="69">B0</text>
<text x="276.7" y="69">B3</text>
<text x="282.4" y="70.8">10</text>
<text x="282.4" y="67.2">11</text>
<text x="341.8" y="67.2">6</text>
<text x="341.8" y="70.8">7</text>
<text x="345.3" y="69">1Y2</text>
<text x="357.8" y="69">2Y1</text>
<text x="365.3" y="70.8">10</text>
<text x="365.3" y="67.2">11</text>
<text x="59.5" y="76.1">1</text>
<text x="63" y="77.8">CLR#</text>
<text x="167.1" y="72.5">1</text>
<text x="167.1" y="76.1">2</text>
<text x="170.6" y="74.3">1G# VCC</text>
<text x="170.6" y="77.8">B</text>
<text x="178.6" y="77.8">2G#</text>
<text x="187.1" y="76.1">15</text>
<text x="262.4" y="72.5">CIN</text>
<text x="271.9" y="76.1">COUT</text>
<text x="276.7" y="72.5">S3</text>
<text x="282.4" y="74.3">9</text>
<text x="345.3" y="72.5">1Y3</text>
<text x="357.8" y="76.1">2Y3</text>
<text x="357.8" y="72.5">2Y2</text>
<text x="365.3" y="74.3">9</text>
<text x="59.5" y="79.6">2</text>
<text x="59.5" y="83.1">3</text>
<text x="63" y="81.4">CLK</text>
<text x="85.3" y="81.4">RCO</text>
<text x="93.7" y="83.1">14</text>
<text x="93.7" y="79.6">15</text>
<text x="167.1" y="79.6">3</text>
<text x="167.1" y="83.1">4</text>
<text x="170.6" y="81.4">1C3</text>
<text x="183.5" y="81.4">A</text>
<text x="187.1" y="83.1">13</text>
<text x="187.1" y="79.6">14</text>
<text x="59.5" y="86.6">4</text>
<text x="63" y="84.9">A</text>
<text x="63" y="88.4">B</text>
<text x="87.5" y="88.4">QB</text>
<text x="87.5" y="84.9">QA</text>
<text x="93.7" y="86.6">13</text>
<text x="167.1" y="86.6">5</text>
<text x="170.6" y="84.9">1C2</text>
<text x="170.6" y="88.4">1C1</text>
<text x="179.4" y="88.4">2C2</text>
<text x="179.4" y="84.9">2C3</text>
<text x="187.1" y="86.6">12</text>
<text x="59.5" y="90.2">5</text>
<text x="59.5" y="93.7">6</text>
<text x="63" y="91.9">C</text>
<text x="63" y="95.5">D</text>
<text x="87.2" y="95.5">QD</text>
<text x="87.5" y="91.9">QC</text>
<text x="93.7" y="93.7">11</text>
<text x="93.7" y="90.2">12</text>
<text x="167.1" y="90.2">6</text>
<text x="167.1" y="93.7">7</text>
<text x="170.6" y="91.9">1C0</text>
<text x="170.6" y="95.5">1Y</text>
<text x="179.4" y="95.5">2C0</text>
<text x="179.4" y="91.9">2C1</text>
<text x="187.1" y="93.7">10</text>
<text x="187.1" y="90.2">11</text>
<text x="59.5" y="97.2">7</text>
<text x="63" y="99">ENP</text>
<text x="85.8" y="99">ENT</text>
<text x="93.7" y="100.8">9</text>
<text x="93.7" y="97.2">10</text>
<text x="181.7" y="99">2Y</text>
<text x="187.1" y="97.2">9</text>
<text x="80.7" y="102.5">LOAD#</text>
<text x="258.9" y="107.8">1</text>
<text x="341.8" y="107.8">1</text>
<text x="258.9" y="111.3">2</text>
<text x="262.4" y="109.6">1A</text>
<text x="262.4" y="113.1">1B</text>
<text x="276.7" y="113.1">4B</text>
<text x="282.4" y="111.3">13</text>
<text x="341.8" y="111.3">2</text>
<text x="345.3" y="109.6">1A</text>
<text x="345.3" y="113.1">1Y</text>
<text x="359.6" y="113.1">6A</text>
<text x="365.3" y="111.3">13</text>
<text x="258.9" y="114.9">3</text>
<text x="258.9" y="118.4">4</text>
<text x="262.4" y="116.6">1Y</text>
<text x="276.7" y="116.6">4A</text>
<text x="282.4" y="118.4">11</text>
<text x="282.4" y="114.9">12</text>
<text x="341.8" y="114.9">3</text>
<text x="341.8" y="118.4">4</text>
<text x="345.3" y="116.6">2A</text>
<text x="359.9" y="116.6">6Y</text>
<text x="365.3" y="118.4">11</text>
<text x="365.3" y="114.9">12</text>
<text x="59.5" y="121.9">1</text>
<text x="59.5" y="125.4">2</text>
<text x="63" y="123.7">CLR#</text>
<text x="93.7" y="125.4">15</text>
<text x="258.9" y="121.9">5</text>
<text x="258.9" y="125.4">6</text>
<text x="262.4" y="120.2">2A</text>
<text x="262.4" y="123.7">2B</text>
<text x="276.7" y="123.7">3B</text>
<text x="276.9" y="120.2">4Y</text>
<text x="282.4" y="125.4">9</text>
<text x="282.4" y="121.9">10 CTRL_C</text>
<text x="341.8" y="121.9">5</text>
<text x="341.8" y="125.4">6</text>
<text x="345.3" y="120.2">2Y</text>
<text x="345.3" y="123.7">3A</text>
<text x="359.6" y="120.2">5A</text>
<text x="359.9" y="123.7">5Y</text>
<text x="365.3" y="125.4">9</text>
<text x="365.3" y="121.9">10</text>
<text x="59.5" y="129">3</text>
<text x="63" y="127.2">CLK</text>
<text x="63" y="130.7">A</text>
<text x="85.3" y="127.2">RCO</text>
<text x="87.5" y="130.7">QA</text>
<text x="93.7" y="129">14</text>
<text x="167.1" y="129">1</text>
<text x="170.6" y="130.7">1G# VCC</text>
<text x="262.4" y="127.2">2Y</text>
<text x="276.7" y="127.2">3A</text>
<text x="276.9" y="130.7">3Y</text>
<text x="282.4" y="129">8</text>
<text x="345.3" y="127.2">3Y</text>
<text x="359.6" y="127.2">4A</text>
<text x="359.9" y="130.7">4Y</text>
<text x="365.3" y="129">8</text>
<text x="59.5" y="132.5">4</text>
<text x="59.5" y="136">5</text>
<text x="63" y="134.3">B</text>
<text x="63" y="137.8">C</text>
<text x="87.5" y="137.8">QC</text>
<text x="87.5" y="134.3">QB</text>
<text x="93.7" y="136">12</text>
<text x="93.7" y="132.5">13</text>
<text x="167.1" y="132.5">2</text>
<text x="167.1" y="136">3</text>
<text x="170.6" y="134.3">B</text>
<text x="170.6" y="137.8">1C3</text>
<text x="178.6" y="134.3">2G#</text>
<text x="183.5" y="137.8">A</text>
<text x="187.1" y="136">14</text>
<text x="187.1" y="132.5">15</text>
<text x="59.5" y="139.6">6</text>
<text x="59.5" y="143.1">7</text>
<text x="63" y="141.3">D</text>
<text x="87.2" y="141.3">QD</text>
<text x="93.7" y="143.1">10</text>
<text x="93.7" y="139.6">11</text>
<text x="167.1" y="139.6">4</text>
<text x="167.1" y="143.1">5</text>
<text x="170.6" y="141.3">1C2</text>
<text x="179.4" y="141.3">2C3</text>
<text x="187.1" y="143.1">12</text>
<text x="187.1" y="139.6">13</text>
<text x="63" y="144.9">ENP</text>
<text x="80.7" y="148.4">LOAD#</text>
<text x="85.8" y="144.9">ENT</text>
<text x="93.7" y="146.6">9</text>
<text x="167.1" y="146.6">6</text>
<text x="170.6" y="144.9">1C1</text>
<text x="170.6" y="148.4">1C0</text>
<text x="179.4" y="148.4">2C1</text>
<text x="179.4" y="144.9">2C2</text>
<text x="187.1" y="146.6">11</text>
<text x="167.1" y="150.1">7</text>
<text x="170.6" y="151.9">1Y</text>
<text x="179.4" y="151.9">2C0</text>
<text x="181.7" y="155.4">2Y</text>
<text x="187.1" y="153.7">9</text>
<text x="187.1" y="150.1">10</text>
<text x="59.5" y="167.8">1</text>
<text x="59.5" y="171.3">2</text>
<text x="63" y="169.5">CLR#</text>
<text x="63" y="173.1">CLK</text>
<text x="85.3" y="173.1">RCO</text>
<text x="93.7" y="171.3">15</text>
<text x="59.5" y="174.8">3</text>
<text x="59.5" y="178.4">4</text>
<text x="63" y="176.6">A</text>
<text x="87.5" y="176.6">QA</text>
<text x="93.7" y="178.4">13</text>
<text x="93.7" y="174.8">14</text>
<text x="167.1" y="174.8">1</text>
<text x="167.1" y="178.4">2</text>
<text x="170.6" y="176.6">1G# VCC</text>
<text x="187.1" y="178.4">15</text>
<text x="59.5" y="181.9">5</text>
<text x="59.5" y="185.4">6</text>
<text x="63" y="180.1">B</text>
<text x="63" y="183.7">C</text>
<text x="87.5" y="183.7">QC</text>
<text x="87.5" y="180.1">QB</text>
<text x="93.7" y="185.4">11</text>
<text x="93.7" y="181.9">12</text>
<text x="167.1" y="181.9">3</text>
<text x="167.1" y="185.4">4</text>
<text x="170.6" y="180.1">B</text>
<text x="170.6" y="183.7">1C3</text>
<text x="178.6" y="180.1">2G#</text>
<text x="183.5" y="183.7">A</text>
<text x="187.1" y="185.4">13</text>
<text x="187.1" y="181.9">14</text>
<text x="59.5" y="188.9">7</text>
<text x="63" y="187.2">D</text>
<text x="63" y="190.7">ENP</text>
<text x="85.8" y="190.7">ENT</text>
<text x="87.2" y="187.2">QD</text>
<text x="93.7" y="188.9">10</text>
<text x="167.1" y="188.9">5</text>
<text x="170.6" y="187.2">1C2</text>
<text x="170.6" y="190.7">1C1</text>
<text x="179.4" y="190.7">2C2</text>
<text x="179.4" y="187.2">2C3</text>
<text x="187.1" y="188.9">12</text>
<text x="80.7" y="194.2">LOAD#</text>
<text x="93.7" y="192.5">9</text>
<text x="167.1" y="192.5">6</text>
<text x="167.1" y="196">7</text>
<text x="170.6" y="194.2">1C0</text>
<text x="170.6" y="197.8">1Y</text>
<text x="179.4" y="197.8">2C0</text>
<text x="179.4" y="194.2">2C1</text>
<text x="187.1" y="196">10</text>
<text x="187.1" y="192.5">11</text>
<text x="181.7" y="201.3">2Y</text>
<text x="187.1" y="199.5">9</text>
</g>
<g font-size="3.2" fill="#f00">
<text x="187.1" y="26.7">16</text>
<text x="85.6" y="32">VCC</text>
<text x="93.7" y="30.2">16</text>
<text x="274.3" y="51.4">VCC</text>
<text x="282.4" y="49.6">16</text>
<text x="357.2" y="51.4">VCC</text>
<text x="365.3" y="49.6">16</text>
<text x="85.6" y="77.8">VCC</text>
<text x="93.7" y="76.1">16</text>
<text x="187.1" y="72.5">16</text>
<text x="282.4" y="107.8">14</text>
<text x="365.3" y="107.8">14</text>
<text x="274.3" y="109.6">VCC</text>
<text x="357.2" y="109.6">VCC</text>
<text x="85.6" y="123.7">VCC</text>
<text x="93.7" y="121.9">16</text>
<text x="187.1" y="129">16</text>
<text x="93.7" y="167.8">16</text>
<text x="85.6" y="169.5">VCC</text>
<text x="187.1" y="174.8">16</text>
</g>
<g font-size="3.2">
<text x="167.1" y="51.4">8</text>
<text x="170.6" y="53.1">GND</text>
<text x="59.5" y="54.9">8</text>
<text x="63" y="56.7">GND</text>
<text x="258.9" y="74.3">8</text>
<text x="262.4" y="76.1">GND</text>
<text x="341.8" y="74.3">8</text>
<text x="345.3" y="76.1">GND</text>
<text x="59.5" y="100.8">8</text>
<text x="167.1" y="97.2">8</text>
<text x="170.6" y="99">GND</text>
<text x="63" y="102.5">GND</text>
<text x="258.9" y="129">7</text>
<text x="262.4" y="130.7">GND</text>
<text x="341.8" y="129">7</text>
<text x="345.3" y="130.7">GND</text>
<text x="59.5" y="146.6">8</text>
<text x="63" y="148.4">GND</text>
<text x="167.1" y="153.7">8</text>
<text x="170.6" y="155.4">GND</text>
<text x="59.5" y="192.5">8</text>
<text x="63" y="194.2">GND</text>
<text x="167.1" y="199.5">8</text>
<text x="170.6" y="201.3">GND</text>
</g>
</svg>
